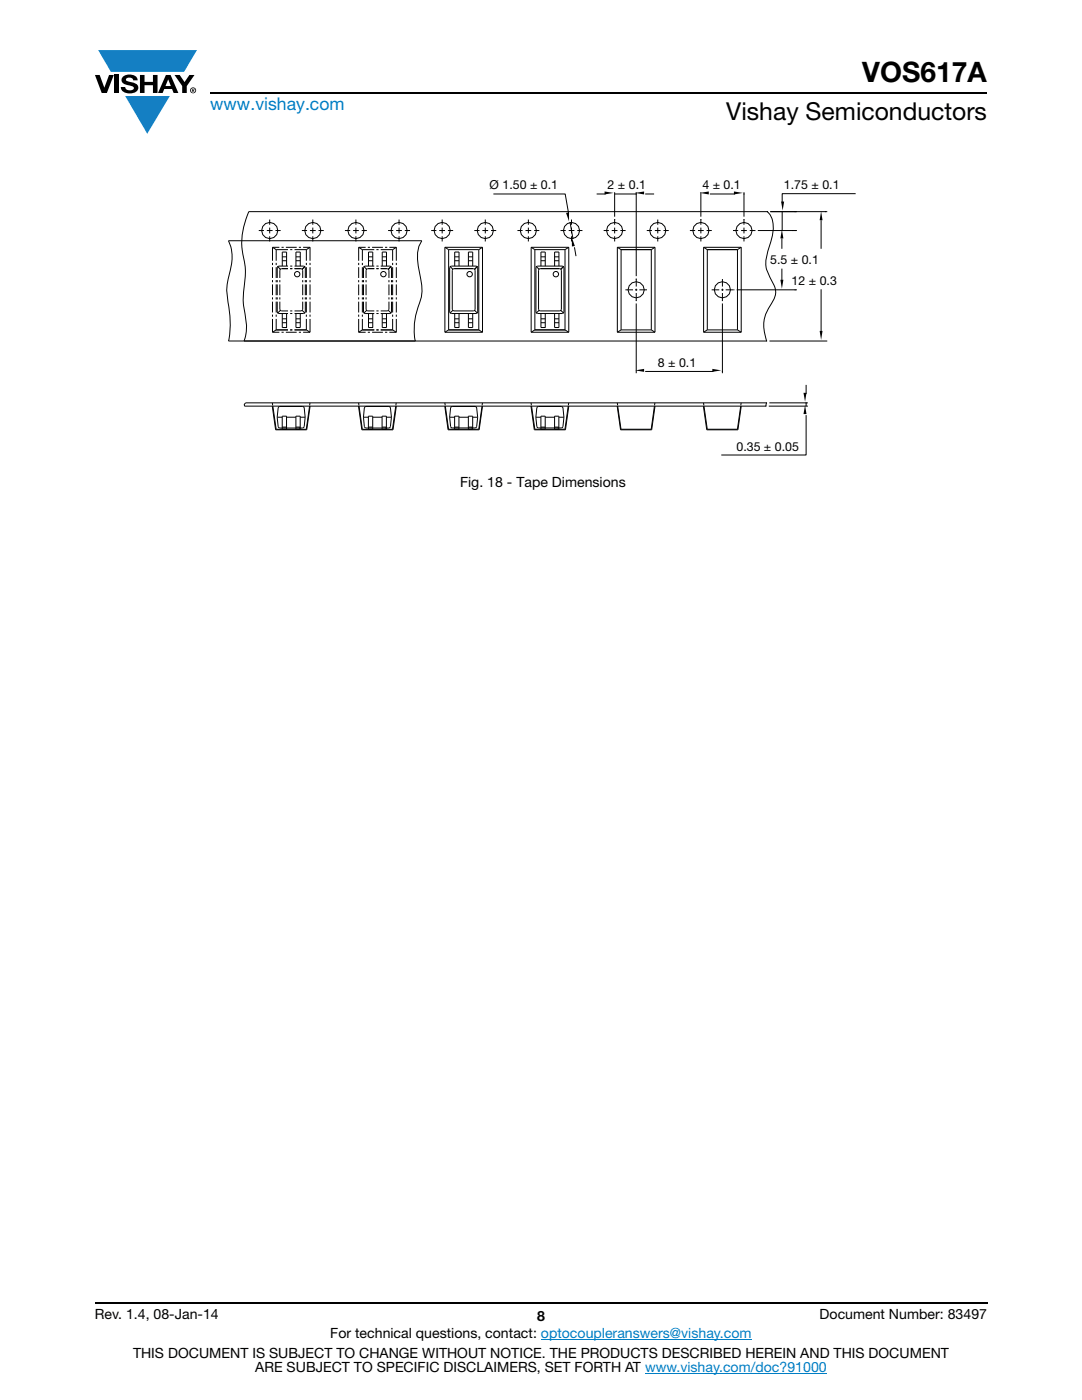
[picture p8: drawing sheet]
<svg xmlns="http://www.w3.org/2000/svg" width="216mm" height="279mm" viewBox="0 0 216 279" stroke-linecap="round" stroke-linejoin="round" font-family="sans-serif">
<g fill="#147fc3">
<path d="M19.6 10h19.7l-2.6 4.3h-1.1h-13.5z"/>
<path d="M25 19.2h8.9l-4.5 7.5z"/>
</g>
<g fill="#000">
<path d="M18.9 15h1l.9 2.5 1-2.5h.9l-1.4 3.6h-1zM22.9 15h.9v3.6h-.9zM24.6 15.3a2.1 2.1 0 0 1 2.8 .3l.1 .4h-.9a.79 .79 0 0 0-.7-.5 .79 .79 0 0 0-.8 .4l.3 .3 1 .2a1.08 1.08 0 0 1 1.2 1 1.08 1.08 0 0 1-1.1 1.2 1.73 1.73 0 0 1-2.4-1.2h.9a.96 .96 0 0 0 .8 .6 .96 .96 0 0 0 .9-.4 1.31 1.31 0 0 0-1.2-.6 1.03 1.03 0 0 1-1.1-.6 1.03 1.03 0 0 1 .2-1.1zM27.9 15h.9v1.3h1.7v-1.3h.9v3.6h-.9v-1.6h-1.7v1.6h-.9zM34.8 15h1.1l.9 1.4 1-1.4h1l-1.5 2.2v1.4h-.9v-1.4z"/>
<path d="M33.6 15.9l.5 1.3h-1.1zM33.1 15l-1.6 3.6h1l.3-.8h1.5l.3 .8h1l-1.6-3.6z"/>
<path d="M38.4 17.8h.2v.2h-.2zM38.3 17.7v.7h.1v-.3l.4 .3-.2-.3 .2-.2-.1-.2z"/>
<path d="M38.1 18a.46 .46 0 0 1 .9 0 .46 .46 0 0 1-.9 0zM37.9 18a.6 .6 0 0 0 1.2 0 .6 .6 0 0 0-1.2 0z"/>
</g>
<path d="M42 18.6h155M18.9 260h178.1" fill="none" stroke="#000" stroke-width=".36"/>
<path d="M107.9 267.3h42.1M128.7 274h36.3" fill="none" stroke="#007ec4" stroke-width=".2"/>
<path d="M45.2 35.7h125.5v55.2h-125.5z" fill="#fff"/>
<g fill="none" stroke="#000" stroke-width=".2">
<path d="M98.5 38.7h14.3l.7 3.9M119.1 38.7h1.7M122.6 38.7h4.4M122.6 38.4v4.8M126.9 38.4v16.7M128.7 38.7h1.8M139.8 38.4v4.8M141.6 38.7h5.1M148.5 38.4v4.8M148.5 38.7h.1M170.7 38.7h-14.6v1.7M51.6 46h1.1"/>
<path d="M53.2 46h1.2M53.8 43.8v1.1M53.8 47.2v1M53.8 45.4v1.2M54.4 49.4l.7 .4M54.4 49.4h1.3M54.4 49.4v2.6M54.4 52.5v.4M54.4 53.3v2.2M54.4 55.9v.4M54.4 56.8v2.1M54.4 59.3v.5"/>
<path d="M55 46h1M55.1 49.8h2.4M55.1 49.8v2.2M55.1 52.5v.4M55.1 53.3v2.2M55.1 55.9v.4M55.1 56.8v2.1M55.1 59.3v.5M55.3 55.9v.4M55.3 56.8v2.1M55.3 59.3v.5M55.4 53.2l.5 .5"/>
<path d="M55.8 55.9v.4M55.8 56.8v2.1M55.8 59.3v.5M56.2 49.4h.4M56.3 53.1v-2.8h.9v2.8M56.3 51.3h.9M56.3 52h.9M57 49.4h2.2M57.5 53.1l-2.1 .1-.1 2.3M57.5 53.6l-1.6 .1-.1 1.8M57.9 53.6h.4M57.9 53.1h.4"/>
<path d="M57.9 49.8h.4M58.8 53.6l1.5 .1 .1 1.8M58.8 53.1l2 .1 .1 2.3M58.8 49.8h2.3M59.1 53.1v-2.8h.8v2.8M59.1 51.3h.8M59.1 52h.8M59.6 49.4h.5M60.2 46h1.1M60.4 55.9v.4M60.4 56.8v2.1M60.4 59.3v.5"/>
<path d="M60.5 49.4h1.4M60.8 53.2l-.5 .5M60.9 55.9v.4M60.9 56.8v2.1M60.9 59.3v.5M61.1 49.8v2.2M61.1 52.5v.4M61.1 53.3v2.2M61.1 55.9v.4M61.1 56.8v2.1M61.1 59.3v.5M61.8 46h1.2"/>
<path d="M61.9 49.4v2.6M61.9 52.5v.4M61.9 53.3v2.2M61.9 55.9v.4M61.9 56.8v2.1M61.9 59.3v.5M61.9 49.4l-.8 .4M62.4 43.8v1.1M62.4 47.2v1M62.4 45.4v1.2M63.6 46h1M68.8 46h1.1"/>
<path d="M70.5 46h1.1M71 43.8v1.1M71 45.4v1.2M71 47.2v1M71.6 49.4l.7 .4M71.6 49.4h1.4M71.6 49.4v2.6M71.6 52.5v.4M71.6 53.3v2.2M71.6 55.9v.4M71.6 56.8v2.1M71.6 59.3v.5"/>
<path d="M72.2 46h1M72.3 49.8h2.4M72.3 49.8v2.2M72.3 52.5v.4M72.3 53.3v2.2M72.3 55.9v.4M72.3 56.8v2.1M72.3 59.3v.5M72.5 55.9v.4M72.5 56.8v2.1M72.5 59.3v.5M72.6 53.2l.5 .5"/>
<path d="M73 55.9v.4M73 56.8v2.1M73 59.3v.5M73.4 49.4h.4M73.5 53.1v-2.8h.9v2.8M73.5 51.3h.9M73.5 52h.9M74.2 49.4h2.2M74.7 53.6l-1.6 .1-.1 1.8M74.7 53.1l-2.1 .1-.1 2.3M75.1 53.6h.4M75.1 53.1h.4"/>
<path d="M75.1 49.8h.4M76 53.6l1.5 .1 .1 1.8M76 53.1l2 .1 .1 2.3M76 49.8h2.3M76.3 53.1v-2.8h.8v2.8M76.3 51.3h.8M76.3 52h.8M76.8 49.4h.5M77.4 46h1.1M77.6 55.9v.4M77.6 56.8v2.1M77.6 59.3v.5"/>
<path d="M77.7 49.4h1.4M78 53.2l-.5 .5M78.1 55.9v.4M78.1 56.8v2.1M78.1 59.3v.5M78.3 49.8v2.2M78.3 52.5v.4M78.3 53.3v2.2M78.3 55.9v.4M78.3 56.8v2.1M78.3 59.3v.5M79 46h1.2"/>
<path d="M79.1 49.4v2.6M79.1 52.5v.4M79.1 53.3v2.2M79.1 55.9v.4M79.1 56.8v2.1M79.1 59.3v.5M79.1 49.4l-.8 .4M79.6 43.8v1.1M79.6 45.4v1.2M79.6 47.2v1M80.8 46h1M86 46h1.1"/>
<path d="M87.7 46h1.1M88.2 43.8v1.1M88.2 45.4v1.2M88.2 47.2v1M88.8 49.4h7.5M88.8 49.4v16.9M88.8 49.4l.7 .4M89.4 46h1M89.5 49.8h6M89.5 49.8v16M89.8 53.2l.5 .5M89.8 53.2h5.4v9.3l-.2 .1h-4.9l-.3-.1-.1-.3v-8.8z"/>
<path d="M90.3 53.7l.3-.1h3.9l.2 .1v8.3h-4.4zM90.7 53.1v-2.8h.9v2.8M90.7 51.3h.9M90.7 52h.9M93.5 53.1v-2.8h.8v2.8M93.5 51.3h.8M93.5 52h.8M94.6 46h1.1M95.2 53.2l-.5 .5M95.5 49.8v16M96.3 46h1.1M96.3 49.4v16.9"/>
<path d="M96.3 49.4l-.8 .4M96.8 43.8v1.1M96.8 45.4v1.2M96.8 47.2v1M98 46h1M103.2 46h1.1M104.9 46h1.1M105.4 45.4v1.2M105.4 47.2v1M105.4 43.8v1.1M106 49.4l.7 .4M106 49.4h7.5"/>
<path d="M106 49.4v16.9M106.6 46h1M106.7 49.8h6M106.7 49.8v16M107 53.2l.5 .5M107 53.2h5.4l.1 .2v8.8l-.1 .3-.2 .1h-4.9l-.3-.1zM107.5 53.7l.3-.1h3.9l.2 .1v8.3h-4.4zM107.9 53.1v-2.8h.9v2.8M107.9 51.3h.9M107.9 52h.9M110.7 53.1v-2.8h.8v2.8M110.7 51.3h.8"/>
<path d="M110.7 52h.8M111.8 46h1.1M112.4 53.2l-.5 .5M112.7 49.8v16M113.5 46h1.1M113.5 49.4v16.9M113.5 49.4l-.8 .4M113.8 44.4l.5 3.2M114 43.8v1.1M114 45.4v1.2M114 47.2v1M114.3 47.6h.1"/>
<path d="M114.6 49.4l.3 1.7M115.2 46h1M120.5 46h1M122.1 46h1.1M122.6 43.8h.1M122.6 43.8v1.1M122.6 45.4v1.2M122.6 47.2v1M123.2 49.4v16.9M123.2 49.4l.7 .4M123.2 49.4h7.5M123.8 46h1"/>
<path d="M123.9 49.8h6.1M123.9 49.8v16M124.8 57.8h1.5M126.7 57.8h.5M126.9 55.7h.1M127 60h.1M127 55.7v1.5M127 57.6v.5M127 58.5v1.5M127.6 57.8h1.5M129.1 46h1M130 49.8v16"/>
<path d="M130.7 46h1.1M130.7 49.4v16.9M130.7 49.4l-.7 .4M131.2 43.8v1.1M131.2 45.4v1.2M131.2 47.2v1M132.4 46h1M137.7 46h1M139.3 46h1.1M139.9 45.4v1.2M139.9 47.2v1M139.9 43.8v1.1"/>
<path d="M140.4 49.4h7.5M140.4 49.4l.7 .4M140.4 49.4v16.9M141 46h1M141.1 49.8h6.1M141.1 49.8v16M142 57.8h1.5M143.9 57.8h.5M144.1 60h.1M144.2 55.7v1.5M144.2 57.6v.5M144.2 58.5v1.5"/>
<path d="M144.8 57.8h1.5M146.3 46h1M146.4 57.8h.1M147 57.8h12M147.2 49.8v16M147.9 46h1.1M147.9 49.4v16.9M147.9 49.4l-.7 .4M148.5 43.8v1.1M148.5 45.4v1.2M148.5 47.2v1M148.5 43.8h.1"/>
<path d="M149.6 46h1M151.2 46h7.8M153.7 42.2h11.4M156 47.6v2.1M156 53.6v2.4M156.1 42.2v3.8M163.8 44v5.7M163.8 57.7v8.6M54.4 66.3h1.3M54.4 60.2v2.2M54.4 62.8v.4M54.4 63.6v2.7"/>
<path d="M55.1 65.8l-.7 .5M55.1 65.8h2.4M55.1 60.2v2.2M55.1 62.8v.4M55.1 63.7v2.1M55.3 60.2l.1 2.3 2.1 .1M55.8 60.2l.1 1.8 1.6 .1M55.9 62l-.5 .5M56.2 66.3h.4M56.3 62.6v2.8h.9v-2.8M56.3 63.6h.9M56.3 64.4h.9"/>
<path d="M57 66.3h2.2M57.9 62.1h.4M57.9 62.6h.4M57.9 65.8h.4M58.8 65.8h2.3M59.1 62.6v2.8h.8v-2.8M59.1 63.6h.8M59.1 64.4h.8M59.6 66.3h.5M60.3 62l.5 .5M60.4 60.2l-.1 1.8-1.5 .1M60.5 66.3h1.4"/>
<path d="M60.9 60.2l-.1 2.3-2 .1M61.1 65.8l.8 .5M61.1 60.2v2.2M61.1 62.8v.4M61.1 63.7v2.1M61.9 60.2v2.2M61.9 62.8v.4M61.9 63.7v2.6M71.6 66.3h1.4M71.6 60.2v2.2M71.6 62.8v.4M71.6 63.7v2.6"/>
<path d="M72.3 65.8h2.4M72.3 65.8l-.7 .5M72.3 60.2v2.2M72.3 62.8v.4M72.3 63.7v2.1M72.5 60.2l.1 2.3 2.1 .1M73 60.2l.1 1.8 1.6 .1M73.1 62l-.5 .5M73.4 66.3h.4M73.5 62.6v2.8h.9v-2.8M73.5 63.6h.9M73.5 64.4h.9"/>
<path d="M74.2 66.3h2.2M75.1 62.1h.4M75.1 65.8h.4M75.1 62.6h.4M76 65.8h2.3M76.3 62.6v2.8h.8v-2.8M76.3 63.6h.8M76.3 64.4h.8M76.8 66.3h.5M77.5 62l.5 .5M77.6 60.2l-.1 1.8-1.5 .1M77.7 66.3h1.4"/>
<path d="M78.1 60.2l-.1 2.3-2 .1M78.3 65.8l.8 .5M78.3 60.2v2.2M78.3 62.8v.4M78.3 63.7v2.1M79.1 60.2v2.2M79.1 62.8v.4M79.1 63.7v2.6M82.9 68.1a13 13 0 0 1 .8-7.7 7.7 7.7 0 0 0 .3-4.7 12.5 12.5 0 0 1-.4-6.5l.6-1.2h-38.6a9.5 9.5 0 0 1 .1 7 11.3 11.3 0 0 0-.1 6.1 18.8 18.8 0 0 1 0 7h107.4M88.8 66.3h7.5M89.5 65.8h6M89.5 65.8l-.7 .5"/>
<path d="M90.3 62l-.5 .5M90.7 62.6v2.8h.9v-2.8M90.7 63.6h.9M90.7 64.4h.9M93.5 62.6v2.8h.8v-2.8M93.5 63.6h.8M93.5 64.4h.8M94.7 62l.5 .5M95.5 65.8l.8 .5M106 66.3h7.5M106.7 65.8h6M106.7 65.8l-.7 .5"/>
<path d="M107.5 62l-.5 .5M107.9 62.6v2.8h.9v-2.8M107.9 63.6h.9M107.9 64.4h.9M110.7 62.6v2.8h.8v-2.8M110.7 63.6h.8M110.7 64.4h.8M111.9 62l.5 .5M112.7 65.8l.8 .5M123.2 66.3h7.5M123.9 65.8h6.1M123.9 65.8l-.7 .5"/>
<path d="M127 60.6v13.9M128.7 74.1h13.7M130 65.8l.7 .5M140.4 66.3h7.5M141.1 65.8h6.1M141.1 65.8l-.7 .5M144.1 60.6v13.9M144.1 74.1h.1M147.2 65.8l.7 .5M153 68.1a7.5 7.5 0 0 1 1-7.7 3.4 3.4 0 0 0 .4-3.5l-.8-1.5a6.6 6.6 0 0 1-.1-6.1l.2-.9a6.9 6.9 0 0 0 0-5.5l-.6-.7h-103.5a14.6 14.6 0 0 0-.8 10.4 17 17 0 0 1-.2 5.7 17.9 17.9 0 0 0 .5 5.9 8.1 8.1 0 0 1-.4 3.9M153.5 68.1h11.6M160.9 76.8v1.8"/>
<path d="M49 80.4h104l-.2 .7h-104l-.1-.4zM54.3 81.1l.7 4.7h6.2l.7-4.7M54.3 80.4l.1 .5M54.4 81.1l.7 4.6h6l.7-4.6M55.3 83.3h1M55.3 83.3l.2 1.8 .3 .3h4.6l.3-.3 .2-1.8M55.3 83.3l.2-1.9 .3-.3 4.8 .1 .3 2.1M56.3 85.2h.9M56.3 85.7v-2.6h.9v2.6M57.2 83.3h1.8M59 85.7v-2.6h.9v2.6M59 85.2h.9"/>
<path d="M59.9 83.3h1M61.9 80.4l-.1 .5M71.5 81.1l.7 4.7h6.2l.7-4.7M71.6 80.4v.5M71.6 81.1l.7 4.6h6l.7-4.6M72.5 83.3h1M72.5 83.3l.2 1.8 .3 .3h4.6l.3-.3 .2-1.8M72.5 83.3l.2-1.9 .3-.3 4.8 .1 .3 2.1M73.5 85.2h.9M73.5 85.7v-2.6h.9v2.6M74.4 83.3h1.8M76.2 85.7v-2.6h.9v2.6"/>
<path d="M76.2 85.2h.9M77.1 83.3h1M79.1 80.4l-.1 .5M88.8 81.1l.6 4.7h6.2l.7-4.7M88.8 80.4v.5M88.9 81.1l.6 4.6h6l.7-4.6M89.7 83.3l.2 1.8 .3 .3 4.8-.1 .3-2M89.7 83.3l.2-1.9 .3-.3 4.8 .1 .3 2.1M89.7 83.3h1M90.7 85.2h.9M90.7 85.7v-2.6h.9v2.6M91.6 83.3h1.9"/>
<path d="M93.5 85.7v-2.6h.8v2.6M93.5 85.2h.8M94.3 83.3h1M96.3 80.4l-.1 .5M105.9 81.1l.7 4.7h6.2l.7-4.7M106 80.4v.5M106.1 81.1l.6 4.6h6l.7-4.6M106.9 83.3l.2 1.8 .3 .3 4.8-.1 .3-2M106.9 83.3l.2-1.9 .4-.3 4.7 .1 .3 2.1M106.9 83.3h1M107.9 85.7v-2.6h.9v2.6M107.9 85.2h.9"/>
<path d="M108.8 83.3h1.9M110.7 85.7v-2.6h.8v2.6M110.7 85.2h.8M111.5 83.3h1M113.5 80.4l-.1 .5M123.2 81.1l.6 4.7h6.2l.7-4.7M123.2 80.4v.5M123.3 81.1l.6 4.6h6l.7-4.6M130.7 80.4l-.1 .5M140.4 81.1l.6 4.7h6.2l.7-4.7M140.4 80.4v.5M140.5 81.1l.6 4.6h6l.7-4.6"/>
<path d="M147.9 80.4l-.1 .5M152.8 81.1h.1M153.4 81.1h7.8M153.5 80.4h7.7M160.9 82.8v8h-17M160.9 80.4v.7"/>
<circle cx="53.8" cy="46" r="1.62"/>
<circle cx="59.3" cy="54.7" r=".54"/>
<circle cx="62.4" cy="46" r="1.61"/>
<circle cx="71" cy="46" r="1.61"/>
<circle cx="76.5" cy="54.7" r=".53"/>
<circle cx="79.6" cy="46" r="1.61"/>
<circle cx="88.2" cy="46" r="1.61"/>
<circle cx="93.7" cy="54.7" r=".54"/>
<circle cx="96.8" cy="46" r="1.62"/>
<circle cx="105.4" cy="46" r="1.61"/>
<circle cx="110.9" cy="54.7" r=".54"/>
<circle cx="114" cy="46" r="1.61"/>
<circle cx="122.6" cy="46" r="1.61"/>
<circle cx="126.9" cy="57.8" r="1.61"/>
<circle cx="131.2" cy="46" r="1.61"/>
<circle cx="139.8" cy="46" r="1.61"/>
<circle cx="144.1" cy="57.8" r="1.61"/>
<circle cx="148.5" cy="46" r="1.61"/>
</g>
<g fill="#000">
<path d="M120.6 38.2l1.8 .3-1.8 .3zM126.7 38.5l1.8-.3v.6zM139.6 38.5l1.8-.3v.6zM146.4 38.2l1.8 .3-1.8 .3zM112.9 42.5l.6-.1v1.8zM114.1 47.4l.6 1.7-.6 .1zM155.7 55.8h.6l-.3 1.8zM156 45.8l.3 1.8h-.6zM155.9 40.2h.6l-.3 1.8zM163.8 42.2l.3 1.8h-.5zM126.7 73.9l1.8-.3v.6zM142.1 73.6l1.8 .3-1.8 .3z"/>
<path d="M160.3 78.4h.6l-.3 1.8zM163.6 66h.5l-.3 1.8zM160.6 80.8l.3 1.8h-.6z"/>
</g>
<text font-size="5.6" x="172.1" y="16.4">VOS617A</text>
<text font-size="4.9" x="144.9" y="24">Vishay Semiconductors</text>
<text font-size="3.5" fill="#007ec4" x="42" y="21.9">www.vishay.com</text>
<g font-size="2.8">
<text x="91.8" y="97.1">Fig. 18 - Tape Dimensions</text>
<text x="18.9" y="263.3">Rev. 1.4, 08-Jan-14</text>
<text x="107.2" y="263.6">8</text>
<text x="163.6" y="263.3">Document Number: 83497</text>
<text x="65.9" y="267.1">For technical questions, contact: optocoupleranswers@vishay.com</text>
<text x="26.5" y="271">THIS DOCUMENT IS SUBJECT TO CHANGE WITHOUT NOTICE. THE PRODUCTS DESCRIBED HEREIN AND THIS DOCUMENT</text>
<text x="50.9" y="273.8">ARE SUBJECT TO SPECIFIC DISCLAIMERS, SET FORTH AT www.vishay.com/doc?91000</text>
</g>
<g font-size="2.5">
<text x="97.7" y="37.8">Ø 1.50 ± 0.1</text>
<text x="121.2" y="37.8">2 ± 0.1</text>
<text x="140.2" y="37.8">4 ± 0.1</text>
<text x="156.4" y="37.8">1.75 ± 0.1</text>
<text x="153.7" y="52.7">5.5 ± 0.1</text>
<text x="158" y="57">12 ± 0.3</text>
<text x="131.3" y="73.3">8 ± 0.1</text>
<text x="147" y="90">0.35 ± 0.05</text>
</g>
</svg>
